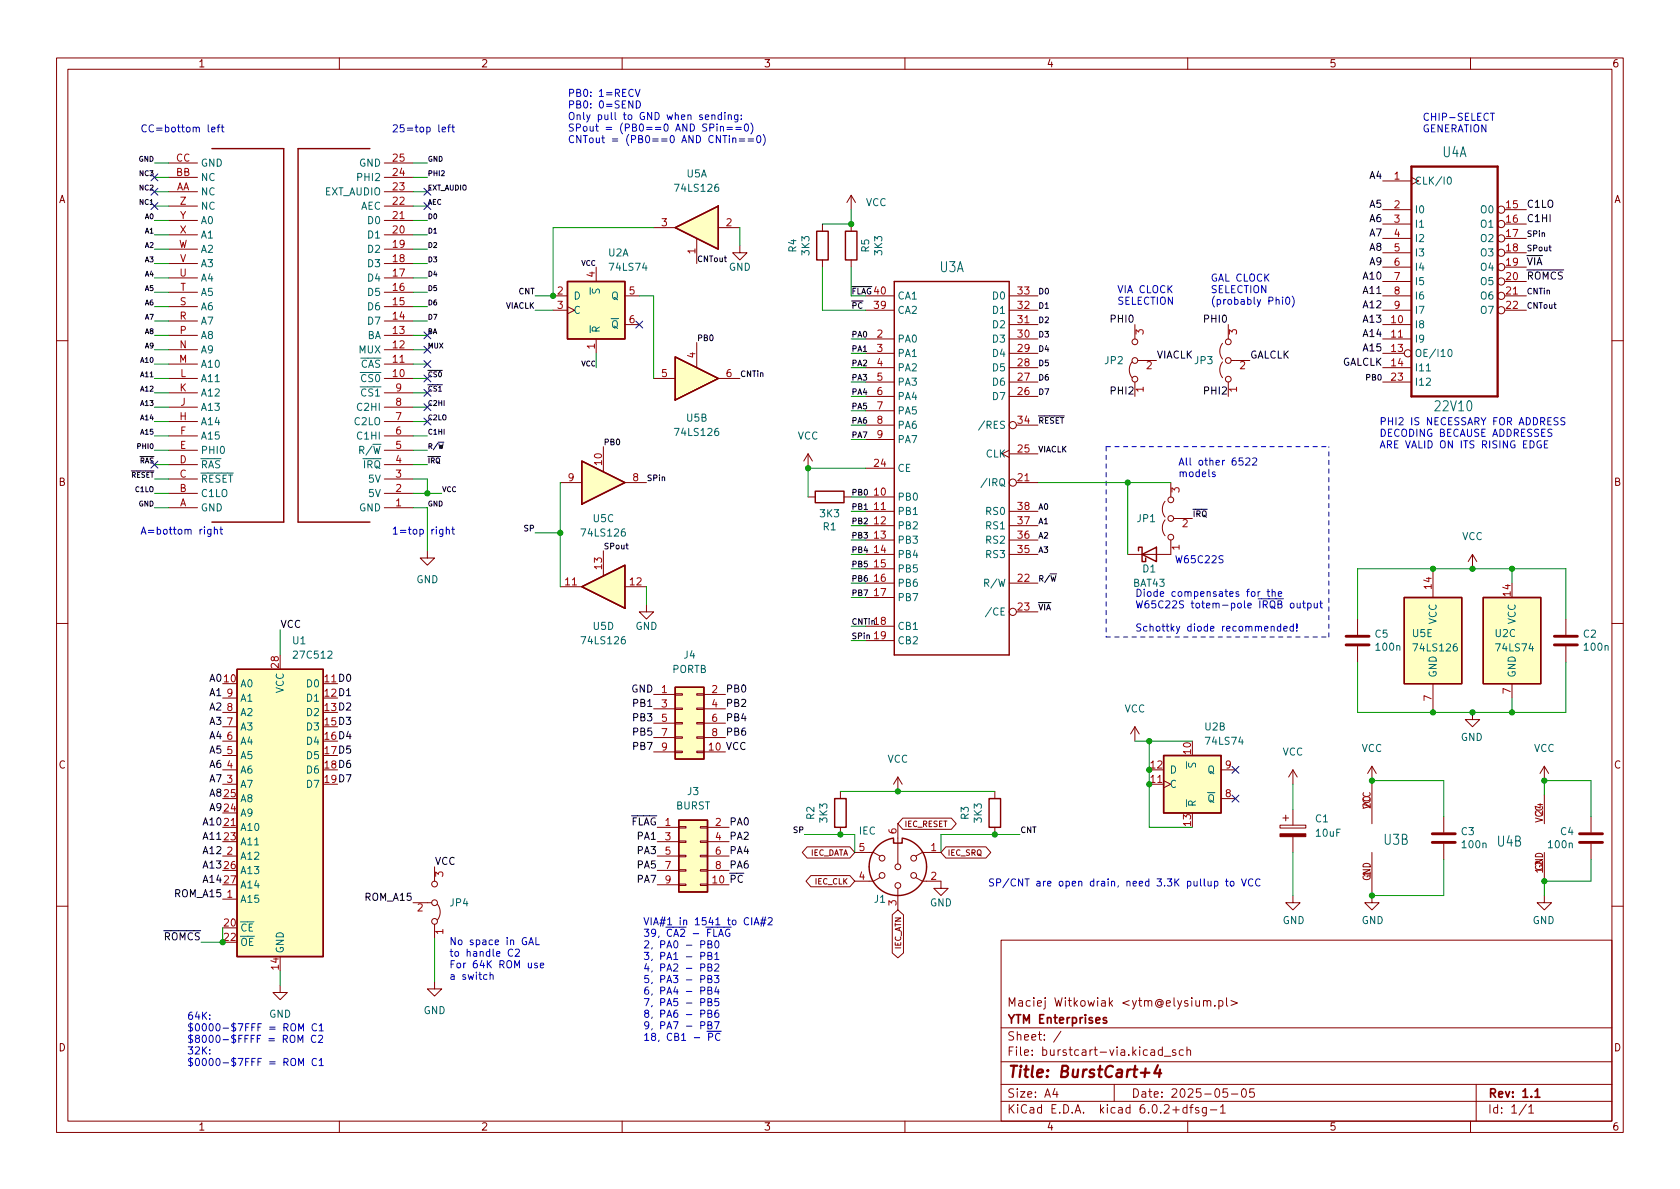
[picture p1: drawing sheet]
<svg xmlns="http://www.w3.org/2000/svg" width="297mm" height="210mm" viewBox="0 0 297 210" stroke-linecap="round" stroke-linejoin="round" font-family="sans-serif">
<g fill="none" stroke="#840000" stroke-width=".18">
<path d="M10 10.2h277v190.1h-277zM12 12.2h273v186.1h-273zM60 10.2v2M110 10.2v2M160 10.2v2M210 10.2v2M260 10.2v2M29.8 39h5.1M29.8 36.4h5.1M29.8 33.9h5.1M29.8 31.4h5.1M29.8 28.8h5.1"/>
<path d="M67.9 39h5.1M67.9 36.4h5.1M67.9 33.9h5.1M67.9 31.4h5.1M67.9 28.8h5.1M145.4 39.6v1.3M150.5 34.5l-.8 1.3M150.5 34.5v2.6M150.5 39.6v1.3M150.5 34.5l.8 1.3M244.5 32h5.1M244.5 37.1h5.1"/>
<path d="M244.5 39.6h5.1M266.1 37.1h3.8M266.1 39.6h3.8M29.8 59.3h5.1M29.8 56.8h5.1M29.8 54.2h5.1M29.8 51.7h5.1M29.8 49.1h5.1M29.8 46.6h5.1M29.8 44.1h5.1M29.8 41.5h5.1M67.9 59.3h5.1"/>
<path d="M67.9 56.8h5.1M67.9 54.2h5.1M67.9 51.7h5.1M67.9 49.1h5.1M67.9 46.6h5.1M67.9 44.1h5.1M67.9 41.5h5.1M97.8 52.3h2.5M97.8 54.9h2.5M100.3 54.2l1.3 .7-1.3 .6M105.4 47.2v2.6M105.4 59.9v2.6"/>
<path d="M110.5 52.3h2.5M110.5 57.4h2.5M115.6 40.3h3.8M123.2 42.2v4.4M127 40.3h3.8M130.8 43.4v1.3h1.3l-1.3 1.3-1.3-1.3h1.3M145.4 46v1.2M150.5 46v1.2M153 52.3h5.1M153 54.9h5.1M153 59.9h5.1M178.4 52.3h5.1"/>
<path d="M178.4 54.9h5.1M178.4 57.4h5.1M178.4 59.9h5.1M200.7 57.4v2.5M217.2 57.4v2.5M244.5 52.3h5.1M244.5 54.9h5.1M244.5 57.4h5.1M244.5 59.9h5.1M244.5 42.2h5.1M244.5 44.7h5.1M244.5 47.2h5.1"/>
<path d="M244.5 49.8h5.1M266.1 52.3h3.8M266.1 54.9h3.8M266.1 42.2h3.8M266.1 44.7h3.8M266.1 47.2h3.8M266.1 49.8h3.8M10 60.2h2M29.8 66.9h5.1M29.8 64.4h5.1M29.8 61.8h5.1M29.8 79.6h5.1"/>
<path d="M29.8 77.1h5.1M29.8 74.5h5.1M29.8 72h5.1M29.8 69.5h5.1M67.9 66.9h5.1M67.9 64.4h5.1M67.9 61.8h5.1M67.9 79.6h5.1M67.9 77.1h5.1M67.9 74.5h5.1M67.9 72h5.1M67.9 69.5h5.1"/>
<path d="M106.7 79v4.4M115.6 66.9h3.8M123.2 60.6v4.4M127 66.9h3.8M153 70.1h5.1M153 67.6h5.1M153 65h5.1M153 62.5h5.1M153 75.2h5.1M153 72.6h5.1M153 77.7h5.1M178.4 79.6l-1.2 .7 1.2 .6"/>
<path d="M178.4 70.1h5.1M178.4 67.6h5.1M178.4 65h5.1M178.4 62.5h5.1M179.7 75.2h3.8M200.2 64a2.26 2.26 0 0 0 0 2.8M200.7 67.6v2.5M201.2 63.7h3.3M216.2 64a2.26 2.26 0 0 0 0 2.8M216.2 60.7a2.26 2.26 0 0 0 0 2.8M217.2 67.6v2.5M217.7 63.7h3.3"/>
<path d="M244.5 67.6h5.1M244.5 65h5.1M244.5 62.5h3.8M285 60.2h2M29.8 89.8h5.1M29.8 87.2h5.1M29.8 84.7h5.1M29.8 82.2h5.1M67.9 89.8h5.1M67.9 87.2h5.1M67.9 84.7h5.1M67.9 82.2h5.1"/>
<path d="M75.6 97.4v1.3h1.2l-1.2 1.2-1.3-1.2h1.3M99.1 85.3h3.8M106.7 97.4v4.4M110.5 85.3h3.8M142.9 80.3l-.8 1.2M142.9 80.3v2.5M142.9 80.3l.7 1.2M142.9 87.9h1.2M149.2 87.9h1.3M153 98h5.1M153 87.9h5.1M153 90.4h5.1"/>
<path d="M153 93h5.1M153 95.5h5.1M153 82.8h5.1M178.4 98h5.1M178.4 90.4h5.1M178.4 93h5.1M178.4 95.5h5.1M178.4 80.3h5.1M179.7 85.3h3.8M206 91.9a2.26 2.26 0 0 0 0 2.8M206 88.6a2.26 2.26 0 0 0 0 2.8M207 85.3v2.6"/>
<path d="M207 95.5v2.5h-7.6M207.5 91.7h3.3M260.3 98l-.7 1.3M260.3 98v2.6M260.3 98l.8 1.3M10 110.2h2M99.1 103.8h3.8M110.5 103.8h3.8M114.3 106.9v1.3h1.3l-1.3 1.3-1.3-1.3h1.3M153 100.6h5.1M153 103.1h5.1M153 105.7h5.1"/>
<path d="M153 110.7h5.1M153 113.3h5.1M178.4 103.1h5.1M179.7 108.2h3.8M240 109.5v2.8M240 114.3v2.8M253.4 100.6v5.1M276.9 109.5v2.8M276.9 114.3v2.8M285 110.2h2M39.4 138.7h2.5M39.4 136.1h2.5"/>
<path d="M39.4 133.6h2.5M39.4 131.1h2.5M39.4 128.5h2.5M39.4 126h2.5M39.4 123.4h2.5M115.6 122.8h3.8M115.6 133h3.8M115.6 125.3h3.8M115.6 127.9h3.8M115.6 130.4h3.8M119.4 132.8h1.2v.3h-1.2zM119.4 130.3h1.2v.3h-1.2z"/>
<path d="M119.4 127.8h1.2v.2h-1.2zM119.4 125.2h1.2v.3h-1.2zM119.4 122.7h1.2v.2h-1.2zM123.2 132.8h1.3v.3h-1.3zM123.2 130.3h1.3v.3h-1.3zM123.2 127.8h1.3v.2h-1.3zM123.2 125.2h1.3v.3h-1.3zM123.2 122.7h1.3v.2h-1.3zM124.5 122.8h3.8M124.5 133h3.8M124.5 125.3h3.8M124.5 127.9h3.8"/>
<path d="M124.5 130.4h3.8M148.6 139.9v1.3M158.7 137.4l-.7 1.3M158.7 137.4v2.5M158.7 137.4l.8 1.3M175.9 139.9v1.3M200.7 128.5l-.8 1.3M200.7 128.5v2.6M200.7 128.5l.7 1.3M203.2 138.7h2.5M205.7 138l1.3 .7-1.3 .6M215.9 136.1h2.5"/>
<path d="M228.6 136.1v2.6M228.6 136.1l-.8 1.3M228.6 136.1l.8 1.3M242.6 135.5l-.8 1.3M242.6 135.5v10.2M242.6 135.5l.7 1.3M253.4 120.9v5.1M260.3 126v1.2h-1.2l1.2 1.3 1.3-1.3h-1.3M267.3 120.9v2.5M273 135.5l-.7 1.3M273 135.5v2.5M273 135.5l.8 1.3"/>
<path d="M39.4 146.3h2.5M39.4 151.4h2.5M39.4 159h2.5M73 159.6h3.3M76.8 153.3v2.5M77.3 159.9a2.26 2.26 0 0 1 0 2.8M116.2 146.3h3.8M116.2 156.5h3.8M116.2 148.8h3.8M116.2 151.4h3.8M116.2 153.9h3.8M120 156.3h1.3v.3h-1.3z"/>
<path d="M120 153.8h1.3v.2h-1.3zM120 151.3h1.3v.2h-1.3zM120 148.7h1.3v.3h-1.3zM120 146.2h1.3v.2h-1.3zM123.8 156.3h1.3v.3h-1.3zM123.8 153.8h1.3v.2h-1.3zM123.8 151.3h1.3v.2h-1.3zM123.8 148.7h1.3v.3h-1.3zM123.8 146.2h1.3v.2h-1.3zM125.1 146.3h3.8M125.1 156.5h3.8M125.1 148.8h3.8"/>
<path d="M125.1 151.4h3.8M125.1 153.9h3.8M142.7 149.8h7.6l.8 .9-.8 1h-7.6l-.9-1zM143.4 154.8h6.9l.8 1-.8 1h-6.9l-.9-1zM148.6 146.3v1.3M151.1 150.7h3.3l1.2 .7M155.6 155.2l-1.2 .6h-3.3M158.7 145.7v7.1M158.7 157.1v3.8M159.6 144.7h8.6l.9 1-.9 1h-8.6l-.9-1zM161.9 155.2l1.2 .6h3.3v1.3h1.2l-1.2 1.3-1.3-1.3h1.3M166.4 150.7h-3.3l-1.2 .7"/>
<path d="M167.2 149.8h7.1l.9 .9-.9 1h-7.1l-.8-1zM175.9 146.3v1.3M215.9 141.2h2.5M226.3 145.9h4.6v.5h-4.6zM226.8 144.6h1M227.3 144.1v1.1M228.6 158.4v1.2h1.3l-1.3 1.3-1.3-1.3h1.3M228.6 143.1v2.8M228.6 147.9v2.8M241.1 140.2a.62 .62 0 0 0 .4 .7 .62 .62 0 0 0 .8-.4l-.2-.3M242.6 150.7v8.9h1.2l-1.2 1.3-1.3-1.3h1.3M255.3 144.4v2.8"/>
<path d="M255.3 149.2v2.8M271.5 144.6l1.2 .4-1.2 .4M271.5 151.1a.79 .79 0 0 1 1.2 .2v.2h-1.2zM273 158.4v1.2h-1.2l1.2 1.3 1.3-1.3h-1.3M273 140.6v5.1M273 150.7v5.1M281.3 144.4v2.8M281.3 149.2v2.8M10 160.2h2M49.5 174.2v1.3h1.3l-1.3 1.3-1.2-1.3h1.2M76.8 173.6v1.3h1.3l-1.3 1.2-1.2-1.2h1.2M76.8 163.4v2.6"/>
<path d="M157.8 161.8l.9-.9 1 .9v6.7l-1 .9-.9-.9zM177 166.3h108v32h-108zM212.8 177.1l.2-.2 .4 .1v.9M212.8 176.9v1M213.4 177.1l.2-.2 .4 .1 .1 .9M214.8 177.8v.1M215.5 177l.4-.1 .3 .3v.4l-.1 .3h-.6M215.5 176.9v1.5M216.9 176.4v1.3l.2 .2M217.6 176.9l1.2 .5-1.2 .4M285 160.2h2M60 198.3v2"/>
<path d="M110 198.3v2M160 198.3v2M177 194.8h108M177 191.8h108M177 187.8h108M177 181.8h108M186.5 192.5l-.4 1h1M186.9 193v1M187.6 182.4l-1.3 1.9M197 191.8v3M205.5 185.7l-.4-.1-.3 .3v.4l.1 .3h.6M205.5 185.1v1.5"/>
<path d="M205.9 186.8h1.1M207.9 185.7l-.4-.1-.2 .2 .1 .3 .5 .1v.4h-.6M209.2 185.7l-.4-.1-.3 .3v.4l.1 .3h.6M209.9 195.9l-.5-.1-.3 .3v.4l.2 .3h.6M209.9 185.8l.2-.2 .3 .1 .1 .9M209.9 185.1v1.5M209.9 195.3v1.5M210 198.3v2M210.4 195.8h.5M210.9 195.3l-.3 .2v1.3M211.9 195.9l-.3-.1-.2 .2v.3l.5 .1v.4h-.5M213.3 195.8v1.2l-.3 .3h-.4"/>
<path d="M213.3 195.9l-.4-.1-.3 .3v.4l.1 .3h.6M214 196.3h1.1M215.8 195.8l.4-.5v1.5M215.8 196.8h.8M217 192.5h-.7l-.1 .7 .2-.1 .5 .1 .2 .2-.1 .5-.2 .1-.6-.1M217.7 193.5h1.2M219.7 192.6l.2-.1a.81 .81 0 0 1 .5 .7 .81 .81 0 0 1-.3 .8h-.1a.81 .81 0 0 1-.6-.6 .81 .81 0 0 1 .3-.8zM221.7 192.5h-.7l-.1 .7 .2-.1 .5 .1 .2 .2-.1 .5-.2 .1-.6-.1M260 198.3v2M261 191.8v6.5M269.9 195.3l-1.3 1.9M270.3 195.8l.4-.5v1.5"/>
<path d="M270.3 196.8h.9"/>
<circle cx="265.4" cy="39.6" r=".63"/>
<circle cx="265.4" cy="37.1" r=".63"/>
<circle cx="265.4" cy="42.2" r=".63"/>
<circle cx="265.4" cy="47.2" r=".63"/>
<circle cx="265.4" cy="49.8" r=".63"/>
<circle cx="265.4" cy="44.7" r=".63"/>
<circle cx="265.4" cy="54.9" r=".63"/>
<circle cx="265.4" cy="52.3" r=".63"/>
<circle cx="179.1" cy="75.2" r=".63"/>
<circle cx="200.7" cy="67.1" r=".51"/>
<circle cx="200.7" cy="63.7" r=".51"/>
<circle cx="200.7" cy="60.4" r=".51"/>
<circle cx="217.2" cy="67.1" r=".51"/>
<circle cx="217.2" cy="60.4" r=".51"/>
<circle cx="217.2" cy="63.7" r=".51"/>
<circle cx="248.9" cy="62.5" r=".63"/>
<circle cx="179.1" cy="85.3" r=".63"/>
<circle cx="207" cy="95" r=".51"/>
<circle cx="207" cy="88.4" r=".51"/>
<circle cx="207" cy="91.7" r=".51"/>
<circle cx="179.1" cy="108.2" r=".63"/>
<circle cx="76.8" cy="159.6" r=".51"/>
<circle cx="76.8" cy="156.3" r=".51"/>
<circle cx="156" cy="154.8" r=".51"/>
<circle cx="156" cy="151.8" r=".51"/>
<circle cx="158.8" cy="156.6" r=".51"/>
<circle cx="158.8" cy="153.3" r=".51"/>
<circle cx="161.5" cy="154.8" r=".51"/>
<circle cx="161.5" cy="151.8" r=".51"/>
<circle cx="76.8" cy="162.9" r=".51"/>
</g>
<path d="M195.6 180l-.3-.1-.2 .2v.3l.5 .1v.4h-.5M271.4 193l.4-.5v1.5M271.4 194h.9" fill="none" stroke="#840000" stroke-width=".3"/>
<path d="M201.7 189.7h1.5M202.6 188.9l-.2 1.6M204.7 188.4l-.6 1.4h1.2M205.1 189.1l-.2 1.4" fill="none" stroke="#840000" stroke-width=".4"/>
<g fill="none" stroke="#840000" stroke-width=".25">
<path d="M37.5 26.3h12.7v66h-12.7M65.4 26.3h-12.7v66h12.7M100.3 49.8h10.2v10.1h-10.2zM119.4 40.3l7.6-3.9v7.7zM144.4 40.9h2v5.1h-2zM149.5 40.9h2v5.1h-2zM158.1 49.8h20.3v66h-20.3zM119.4 63.1l7.6 3.8-7.6 3.8zM102.9 81.5l7.6 3.8-7.6 3.8zM144.1 86.9h5.1v2h-5.1zM201.3 97.4v-.6h.6v2.5h.7v-.6M201.9 98l2.6-1.2v2.5z"/>
<path d="M41.9 118.4h15.2v50.8h-15.2zM102.9 103.8l7.6-3.9v7.7zM248.3 105.7h10.1v15.2h-10.1zM262.3 105.7h10.1v15.2h-10.1zM119.4 121.5h5.1v12.7h-5.1zM205.7 133.6h10.2v10.2h-10.2zM120 145h5.1v12.7h-5.1zM147.6 141.2h2v5.1h-2zM158 148.2a5.1 5.1 0 0 0-3.5 7.8 5.1 5.1 0 0 0 8.5 0 5.1 5.1 0 0 0-3.5-7.8M158 148.3v.8h1.5v-.8M174.9 141.2h2v5.1h-2z"/>
</g>
<g fill="#ffffc2" stroke="#ffffc2" stroke-width=".18">
<path d="M102.9 81.5l7.6 3.8-7.6 3.8z"/>
<path d="M248.3 105.7h10.1v15.2h-10.1z"/>
<path d="M102.9 103.8l7.6-3.9v7.7z"/>
<path d="M262.3 105.7h10.1v15.2h-10.1z"/>
<path d="M100.3 49.8h10.2v10.1h-10.2z"/>
<path d="M205.7 133.6h10.2v10.2h-10.2z"/>
<path d="M119.4 40.3l7.6-3.9v7.7z"/>
<path d="M119.4 63.1l7.6 3.8-7.6 3.8z"/>
<path d="M120 145h5.1v12.7h-5.1z"/>
<path d="M41.9 118.4h15.2v50.8h-15.2z"/>
<path d="M119.4 121.5h5.1v12.7h-5.1z"/>
</g>
<path d="M238 114h4.1M238 112.5h4.1M274.8 114h4.1M274.8 112.5h4.1M253.2 149h4.1M253.2 147.4h4.1M279.3 149h4M279.3 147.4h4" fill="none" stroke="#840000" stroke-width=".51"/>
<path d="M256 31.4l.2-.1a.68 .68 0 0 1 .4 .6 .68 .68 0 0 1-.4 .7l-.2-.1-.1-.4zM104.4 50.9v1.2M104.8 51.1l-.1 .5 .1 .2h.4l.2-.6 .3-.1 .3 .3-.1 .4M174.1 74.4l-1.1 1.7M252.2 65.6h.7M256.1 61.9l.2-.1a.68 .68 0 0 1 .4 .6 .68 .68 0 0 1-.4 .7l-.2-.2-.1-.3zM174.5 84.6l-1.1 1.6M175.3 107.4l-1.1 1.7M209.8 134.7v1.2M210.2 134.9l-.1 .5 .1 .2h.4l.3-.5 .3-.2 .2 .3-.1 .5" fill="none" stroke="#006464" stroke-width=".18"/>
<path d="M249.6 29.5h15.2v40.6h-15.2z" fill="none" stroke="#840000" stroke-width=".41"/>
<path d="M226.3 147.4h4.6v.5h-4.6z" fill="#840000" stroke="#840000" stroke-width=".18"/>
<path d="M273.9 43.7h.4M274 43.4v.8l.3 .2M110.7 96.4h.4M110.8 96.1v.8l.3 .2" fill="none" stroke="#0f0f0f" stroke-width=".18"/>
<g fill="none" stroke="#0000c2" stroke-width=".18">
<path d="M112.3 15.8l.4 1.3 .5-1.3M112.5 17.8a.64 .64 0 0 1 .7 .7 .64 .64 0 0 1-.7 .6zM127.6 19.9v1.2M128.2 19.9v.1M37.4 22.9l.6-.1v-.3h-.4l-.2 .2 .1 .6h.5M38.4 22.5h.5M38.9 22.1l-.3 .1v1.1M39.1 22.5h.5M39.3 22.1v1.1l.3 .1M78.2 22.9l.6-.1-.1-.3h-.3l-.2 .2v.6h.5M79.1 22.5h.5M79.6 22.1l-.3 .1v1.1"/>
<path d="M79.9 22.5h.5M80.1 22.1v1.1l.3 .1M125.9 20.4l.1-.1 .4 .1v.7M126.8 21.9v.1M126.8 22.3v.9M127.4 22.5l.2-.2 .3 .1v.8M127.4 22.3v.9M127.6 20.4l-.4-.1-.2 .2 .1 .6h.5M128.2 20.3v.8M128.5 22.5h1M128.5 22.9h1M128.8 20.4l.2-.1 .3 .1v.7"/>
<path d="M128.8 20.3v.8M129.6 24.5l.1-.1 .3 .1 .1 .7M129.6 24.4v.8M130.1 22.5h1M130.1 22.9h1M130.5 20.3v1l-.3 .3-.3-.1M130.5 20.4l-.4-.1-.2 .2 .1 .6h.5M130.7 24.6h1M130.7 24.9h1M131.1 21v.1M131.1 20.4v.1M131.7 22l.2-.1a.68 .68 0 0 1 .5 .7 .68 .68 0 0 1-.5 .6l-.2-.1-.1-.4z"/>
<path d="M132.3 24.6h.9M132.3 24.9h.9M132.8 21.7a1.46 1.46 0 0 1 0 2M133.9 24.1l.2-.1a.68 .68 0 0 1 .4 .6 .68 .68 0 0 1-.4 .6l-.2-.1-.1-.3zM134.9 23.8a1.46 1.46 0 0 1 0 1.9M263.5 20h.7M263.9 20v1.3M226.8 52.5v.2M226.8 53v.8M227.4 52.7l.2-.2a.68 .68 0 0 1 .5 .7 .68 .68 0 0 1-.5 .6l-.2-.1-.1-.4zM228.5 52.4a1.46 1.46 0 0 1 0 1.9M272.5 78a.59 .59 0 0 0-.8 .6 .59 .59 0 0 0 .8 .6v-.5h-.2"/>
<path d="M273.1 78.5h.4M273.7 77.9h-.6v1.3h.6M274.4 76l-.5-.1-.2 .2 .1 .3 .5 .3v.3l-.1 .2-.5-.1M275.5 73.9h-.5l-.2 .1v.3l.6 .3 .1 .3-.3 .2h-.4M276.7 73.9h-.5l-.2 .2 .1 .3 .5 .2v.4l-.1 .1h-.5M37.3 93.6v1l-.2 .3-.3-.1M37.3 93.7l-.4-.1-.2 .2 .1 .6h.5M37.9 93.7l.2-.1 .3 .1v.8M37.9 93.2v1.3M38.9 93.6h.5M39.1 93.2v1.1l.3 .2M78.3 93.6v1l-.2 .3-.3-.1"/>
<path d="M78.3 93.7l-.4-.1-.2 .2 .1 .6h.5M78.9 93.7l.2-.1 .3 .1 .1 .8M78.9 93.2v1.3M79.9 93.6h.5M80.1 93.2v1.1l.3 .2M214.8 83.5l-.3-.1-.2 .2 .1 .2 .4 .1v.3h-.5M216.2 98.3h-.4l-.2 .1v.3l.5 .3 .1 .3-.2 .2h-.5M219.7 81h-.6v.6l.1-.1h.5l.1 .2-.1 .4-.2 .1-.4-.1M220.3 81.1l.5-.1 .2 .3-.8 .9h.8M221.5 81.1l.5-.1 .2 .3-.8 .9h.8M222.4 104.6v.9M222.8 104.6l-.4 .3"/>
<path d="M224 104.6h.5M224.2 104.2v1.1l.3 .2M224.7 110.9l.2-.1h.3l.1 .8M224.9 104.7l.2-.1 .3 .1 .1 .8M224.9 104.2v1.3M226 105l.6-.1v-.2l-.4-.1-.2 .2 .1 .6h.5M226.4 110.8h-.3l-.3 .2 .2 .5h.4M226.4 110.3v1.3M227 111.2l.6-.1-.1-.3h-.3l-.2 .1v.6h.5M228.7 110.8h-.4l-.2 .2 .1 .5h.5M228.7 110.3v1.3M229.3 111.5v.1"/>
<path d="M229.3 110.3v.8M230.3 106.7h.5M230.5 106.2v1.1l.3 .2M231.2 106.7h.4l.2 .2-.1 .5h-.5M231.2 106.7v1.2M232.4 106.7v.7l.3 .1 .2-.1M232.9 106.7v.8M233.3 106.7h.5M233.5 106.2v1.1l.3 .2M213.6 155.8v.8l.4 .1 .1-.1M214.1 155.8v.9M214.7 155.9l.4-.1 .2 .3-.1 .5h-.5"/>
<path d="M214.7 155.8v1.3M216.7 155.8h.5M216.9 155.4v1.1l.3 .2M217.6 155.9l.3-.1 .3 .3v.3l-.3 .3-.3-.1-.1-.2zM219.5 155.4l.4 1.3 .5-1.3M221.5 155.5a.6 .6 0 0 0-.8 .5 .6 .6 0 0 0 .6 .7l.2-.1M222.8 155.5a.6 .6 0 0 0-.9 .5 .6 .6 0 0 0 .6 .7l.3-.1M37.1 179.5v.1M86.6 172.5l.2-.2 .3 .1 .1 .8M86.6 171.9v1.3M90.6 168a.6 .6 0 0 0-.8 .4 .6 .6 0 0 0 .6 .7l.2-.1M91.1 168l.5-.2 .2 .4-.7 .9h.7"/>
<path d="M93.5 167.1l.4-1.3 .4 1.3M93.6 166.7h.6M94.8 165.8v1.3h.6M95 170.4l-.3-.1-.2 .2 .1 .2 .4 .1v.3h-.5M95.5 170.7l.6-.1v-.2l-.4-.1-.2 .2 .1 .6h.5M123.9 167h.6l.1-.2v-.3l-.7-.1v1.2M123.9 169.1l.6-.1 .1-.2v-.3l-.7-.1v1.3M123.9 171.1h.6l.1-.2v-.3l-.7-.1v1.2M123.9 173.2l.6-.1 .1-.2v-.3l-.7-.1v1.3M123.9 175.2l.6-.1 .1-.1v-.3l-.7-.2v1.3M123.9 177.2h.6l.1-.2v-.3l-.7-.1v1.3M123.9 179.3l.6-.1 .1-.1v-.3l-.7-.2v1.3"/>
<path d="M125.2 167l.5-.1 .1-.2v-.2l-.6-.1v1.2h.5l.1-.1 .1-.3-.3-.2M125.2 169h.5l.1-.2v-.3l-.6-.1v1.3h.5l.1-.1 .1-.3-.3-.3M125.2 171.1l.5-.1 .1-.2v-.2l-.6-.1v1.2h.5l.1-.1 .1-.3-.3-.2M125.2 173.1l.5-.1 .1-.1v-.3l-.6-.1v1.3h.5l.1-.2 .1-.3-.3-.2M125.2 175.1h.5l.1-.2v-.2l-.6-.2v1.3h.5l.1-.1 .1-.3-.3-.3M125.2 177.2l.5-.1 .1-.2v-.2l-.6-.1v1.3h.5l.1-.2 .1-.3-.3-.2M125.2 179.2h.5l.1-.2v-.2l-.6-.2v1.3h.5l.1-.1 .1-.3-.3-.3M126.3 172.5h.8l-.4 .5 .3 .1v.5l-.1 .2-.6-.2M126.4 168.8l.3-.4v1.3M126.4 170.6l.5-.1 .2 .3-.8 .9h.8M126.4 169.7h.7M126.5 166.5l.2-.1a.68 .68 0 0 1 .4 .6 .68 .68 0 0 1-.4 .6l-.2-.1-.1-.4z"/>
<path d="M126.7 174.5l-.3 .9h.8M127 178.6l-.4 .1a.86 .86 0 0 0 0 1.2l.4-.1 .1-.4-.2-.3h-.3l-.2 .3M127 175v.8M127 176.6h-.6v.6l.2-.1h.4l.1 .2-.1 .4-.1 .2-.5-.2M132.9 162.3v1.2M133.3 163.5l.5-1.2 .4 1.2M133.5 163.2h.6M134.4 163.2h.9M134.5 162.7h1M134.9 162.2l-.4 1.6M135.3 162.2l-.3 1.6M135.8 162.4l.5-.1 .2 .3-.7 .9h.7"/>
<path d="M37.1 180.1v.2M37.1 186.3v.1M37.1 185.6v.1M52.7 184.3v-1.2l.4 .9 .4-.9v1.2M52.8 182.3v-1.3l.4 .9 .5-.9v1.3M52.8 188.4v-1.2l.4 .9 .5-.9v1.2M55.8 183.2a.6 .6 0 0 0-.8 .4 .6 .6 0 0 0 .6 .7l.2-.1M56 181.2a.6 .6 0 0 0-.9 .4 .6 .6 0 0 0 .6 .7l.3-.1M56 187.3a.6 .6 0 0 0-.9 .4 .6 .6 0 0 0 .6 .7l.3-.1M56.3 183.2l.5-.1 .2 .3-.7 .9h.7M56.4 181.4l.4-.4v1.3M56.4 187.5l.4-.3v1.2"/>
<path d="M56.4 182.3h.8M56.4 188.4h.8M123.9 181.3h.6l.1-.2v-.3l-.7-.1v1.2M125.2 181.3l.5-.1 .1-.2v-.2l-.6-.1v1.2h.5l.1-.1 .1-.3-.3-.2M126.3 182.4h1.2M126.3 180.7h.9l-.6 1.2M127.3 182.8a.6 .6 0 0 0-.8 .5 .6 .6 0 0 0 .5 .7l.3-.1"/>
</g>
<path d="M195.6 79v33.6M195.6 79h39.3M195.6 112.6h39.3M234.9 112.6v-33.6" fill="none" stroke="#0000c2" stroke-width=".18" stroke-dasharray=".8 .8"/>
<g fill="none" stroke="#009600" stroke-width=".18">
<path d="M27.3 39h2.5M27.3 36.4h2.5M27.3 28.8h2.5M27.3 33.9h2.5M27.3 31.4h2.5M73 39h2.6M73 36.4h2.6M73 28.8h2.6M73 33.9h2.6M73 31.4h2.6M150.5 37.1v2.5h-5.1M27.3 49.1h2.5"/>
<path d="M27.3 41.5h2.5M27.3 46.6h2.5M27.3 51.7h2.5M27.3 59.3h2.5M27.3 56.8h2.5M27.3 54.2h2.5M27.3 44.1h2.5M73 49.1h2.6M73 41.5h2.6M73 46.6h2.6M73 51.7h2.6M73 59.3h2.6"/>
<path d="M73 56.8h2.6M73 54.2h2.6M73 44.1h2.6M94.6 54.9h3.2M113 52.3h2.6v14.6M115.6 40.3h-17.8v12h-3.2M130.8 40.3v3.1M145.4 47.2v7.7h7.6M150.5 47.2v5.1h2.5M150.5 59.9h2.5M27.3 66.9h2.5M27.3 69.5h2.5"/>
<path d="M27.3 72h2.5M27.3 74.5h2.5M27.3 77.1h2.5M27.3 79.6h2.5M27.3 64.4h2.5M27.3 61.8h2.5M73 66.9h2.6M73 69.5h2.6M73 72h2.6M73 74.5h2.6M73 77.1h2.6M73 79.6h2.6"/>
<path d="M73 64.4h2.6M73 61.8h2.6M105.4 62.5v2.5M150.5 72.6h2.5M150.5 75.2h2.5M150.5 77.7h2.5M150.5 67.6h2.5M150.5 70.1h2.5M150.5 65h2.5M150.5 62.5h2.5M27.3 89.8h2.5M27.3 87.2h2.5"/>
<path d="M27.3 84.7h2.5M27.3 82.2h2.5M73 84.7h2.6v2.5M73 89.8h2.6v7.6M73 87.2h5.1M73 82.2h2.6M94.6 94.2h4.5M99.1 85.3v18.5M150.5 87.9h2.5M150.5 98h2.5M150.5 93h2.5M150.5 90.4h2.5"/>
<path d="M150.5 95.5h2.5M153 82.8h-10.1v5.1M183.5 85.3h23.5M199.4 85.3v12.7M49.5 111.4v4.4M114.3 103.8v3.1M150.5 100.6h2.5M150.5 103.1h2.5M150.5 105.7h2.5M150.5 113.3h2.5M150.5 110.7h2.5M240 109.5v-8.9h36.9v8.9"/>
<path d="M240 117.1v8.9h36.9v-8.9M267.3 100.6v2.5M148.6 139.9h27.3M200.7 131.1h10.1M203.2 131.1v15.2h7.6M228.6 138.7v4.4M242.6 138h12.7v6.4M267.3 123.4v2.6M142.2 147.6h8.9v3.1M180.3 147.6h-13.9v3.1M228.6 150.7v7.7M255.3 152v6.4h-12.7"/>
<path d="M273 140.6v-2.6h8.3v6.4M281.3 152v3.8h-8.3v2.6M39.4 164.1v2.5h-3.8M49.5 171.7v2.5M76.8 166v7.6"/>
</g>
<g fill="none" stroke="#000084" stroke-width=".18">
<path d="M26.7 30.8l1.2 1.2M26.7 33.3l1.2 1.2M26.7 35.8l1.2 1.3M27.9 30.8l-1.2 1.2M27.9 33.3l-1.2 1.2M27.9 35.8l-1.2 1.3M75 33.3l1.2 1.2M75 35.8l1.2 1.3M76.2 33.3l-1.2 1.2M76.2 35.8l-1.2 1.3M75 58.7l1.2 1.2M76.2 58.7l-1.2 1.2"/>
<path d="M112.4 56.8l1.2 1.2M113.6 56.8l-1.2 1.2M75 73.9l1.2 1.3M75 63.8l1.2 1.2M75 61.2l1.2 1.3M75 68.9l1.2 1.2M75 66.3l1.2 1.2M75 71.4l1.2 1.2M76.2 73.9l-1.2 1.3M76.2 63.8l-1.2 1.2M76.2 61.2l-1.2 1.3M76.2 68.9l-1.2 1.2"/>
<path d="M76.2 66.3l-1.2 1.2M76.2 71.4l-1.2 1.2M26.7 81.6l1.2 1.2M27.9 81.6l-1.2 1.2M217.8 135.5l1.2 1.2M219 135.5l-1.2 1.2M217.8 140.6l1.2 1.2M219 140.6l-1.2 1.2"/>
</g>
<g fill="#009600" stroke="#009600" stroke-width=".18">
<circle cx="148.6" cy="147.6" r=".46"/>
<circle cx="158.7" cy="139.9" r=".46"/>
<circle cx="175.9" cy="147.6" r=".46"/>
<circle cx="253.4" cy="100.6" r=".46"/>
<circle cx="260.3" cy="100.6" r=".46"/>
<circle cx="267.3" cy="100.6" r=".46"/>
<circle cx="203.2" cy="138.7" r=".46"/>
<circle cx="203.2" cy="136.1" r=".46"/>
<circle cx="203.2" cy="131.1" r=".46"/>
<circle cx="199.4" cy="85.3" r=".46"/>
<circle cx="242.6" cy="158.4" r=".46"/>
<circle cx="273" cy="138" r=".46"/>
<circle cx="242.6" cy="138" r=".46"/>
<circle cx="253.4" cy="126" r=".46"/>
<circle cx="267.3" cy="126" r=".46"/>
<circle cx="260.3" cy="126" r=".46"/>
<circle cx="273" cy="155.8" r=".46"/>
<circle cx="150.5" cy="39.6" r=".46"/>
<circle cx="97.8" cy="52.3" r=".46"/>
<circle cx="39.4" cy="166.6" r=".46"/>
<circle cx="142.9" cy="82.8" r=".46"/>
<circle cx="99.1" cy="94.2" r=".46"/>
<circle cx="75.6" cy="87.2" r=".46"/>
</g>
<text font-size="2.8" fill="#840000" x="178" y="190.6">Title: BurstCart+4</text>
<g font-size="2.5" fill="#006464">
<text x="255.1" y="27.8">U4A</text>
<text x="166.2" y="48.1">U3A</text>
<text x="253.9" y="72.7">22V10</text>
<text x="244.7" y="149.4">U3B</text>
<text x="264.8" y="149.7">U4B</text>
</g>
<g font-size="2.1" fill="#840000">
<text x="178" y="178">Maciej Witkowiak &lt;ytm@elysium.pl&gt;</text>
<text x="178" y="184">Sheet: /</text>
<text x="178" y="181">YTM Enterprises</text>
<text x="178" y="186.7">File: burstcart-via.kicad_sch</text>
<text x="178" y="196.9">KiCad E.D.A. kicad 6.0.2+dfsg-1</text>
<text x="178" y="194.1">Size: A4</text>
<text x="200" y="194.1">Date: 2025-05-05</text>
<text x="263" y="194.1">Rev: 1.1</text>
<text x="263" y="196.9">Id: 1/1</text>
</g>
<g font-size="1.8" fill="#840000">
<text x="35" y="11.9">1</text>
<text x="85" y="11.9">2</text>
<text x="135" y="11.9">3</text>
<text x="185" y="11.9">4</text>
<text x="235" y="11.9">5</text>
<text x="285" y="11.9">6</text>
<text x="10.3" y="35.9">A</text>
<text x="285.3" y="35.9">A</text>
<text x="10.3" y="85.9">B</text>
<text x="285.3" y="85.9">B</text>
<text x="10.3" y="135.9">C</text>
<text x="285.3" y="135.9">C</text>
<text x="242.3" y="155.8" transform="rotate(-90 242.3 155.8)">GND</text>
<text x="10.3" y="185.9">D</text>
<text x="285.3" y="185.9">D</text>
<text x="35" y="199.9">1</text>
<text x="85" y="199.9">2</text>
<text x="135" y="199.9">3</text>
<text x="185" y="199.9">4</text>
<text x="235" y="199.9">5</text>
<text x="285" y="199.9">6</text>
</g>
<g font-size="1.8" fill="#0000c2">
<text x="100.3" y="17.1">PB0: 1=RECV</text>
<text x="24.8" y="23.4">CC=bottom left</text>
<text x="69.2" y="23.4">25=top left</text>
<text x="100.3" y="19.2">PB0: 0=SEND</text>
<text x="100.3" y="21.2">Only pull to GND when sending:</text>
<text x="100.3" y="23.3">SPout = (PB0==0 AND SPin==0)</text>
<text x="251.5" y="21.3">CHIP-SELECT</text>
<text x="251.5" y="23.4">GENERATION</text>
<text x="100.3" y="25.3">CNTout = (PB0==0 AND CNTin==0)</text>
<text x="197.5" y="51.8">VIA CLOCK</text>
<text x="197.5" y="53.9">SELECTION</text>
<text x="214" y="49.8">GAL CLOCK</text>
<text x="214" y="51.8">SELECTION</text>
<text x="214" y="53.9">(probably Phi0)</text>
<text x="243.8" y="75.2">PHI2 IS NECESSARY FOR ADDRESS</text>
<text x="243.8" y="77.2">DECODING BECAUSE ADDRESSES</text>
<text x="208.3" y="82.3">All other 6522</text>
<text x="243.8" y="79.3">ARE VALID ON ITS RISING EDGE</text>
<text x="208.3" y="84.4">models</text>
<text x="24.8" y="94.5">A=bottom right</text>
<text x="69.2" y="94.5">1=top right</text>
<text x="207.6" y="99.6">W65C22S</text>
<text x="200.4" y="103.8">BAT43</text>
<text x="200.7" y="105.5">Diode compensates for the</text>
<text x="200.7" y="107.6">W65C22S totem-pole ~{IRQB} output</text>
<text x="200.7" y="111.7">Schottky diode recommended!</text>
<text x="174.6" y="156.7">SP/CNT are open drain, need 3.3K pullup to VCC</text>
<text x="79.4" y="167.1">No space in GAL</text>
<text x="113.7" y="163.6">VIA#1 in 1541 to CIA#2</text>
<text x="113.7" y="165.6">39, ~{CA2} - ~{FLAG}</text>
<text x="113.7" y="167.7">2, PA0 - PB0</text>
<text x="79.4" y="169.2">to handle C2</text>
<text x="79.4" y="171.2">For 64K ROM use</text>
<text x="79.4" y="173.3">a switch</text>
<text x="113.7" y="169.7">3, PA1 - PB1</text>
<text x="113.7" y="171.8">4, PA2 - PB2</text>
<text x="113.7" y="173.8">5, PA3 - PB3</text>
<text x="113.7" y="175.9">6, PA4 - PB4</text>
<text x="113.7" y="177.9">7, PA5 - PB5</text>
<text x="113.7" y="180">8, PA6 - PB6</text>
<text x="33" y="180.3">64K:</text>
<text x="33" y="182.4">$0000-$7FFF = ROM C1</text>
<text x="33" y="184.4">$8000-$FFFF = ROM C2</text>
<text x="113.7" y="182">9, PA7 - PB7</text>
<text x="113.7" y="184">18, CB1 - ~{PC}</text>
<text x="33" y="186.4">32K:</text>
<text x="33" y="188.5">$0000-$7FFF = ROM C1</text>
</g>
<g font-size="1.8" fill="#a90000">
<text x="31.1" y="28.6">CC</text>
<text x="69.5" y="28.6">25</text>
<text x="31.1" y="33.6">AA</text>
<text x="31.1" y="31.1">BB</text>
<text x="69.5" y="33.6">23</text>
<text x="69.5" y="31.1">24</text>
<text x="246.5" y="31.7">1</text>
<text x="31.8" y="41.3">X</text>
<text x="31.8" y="38.7">Y</text>
<text x="31.8" y="36.2">Z</text>
<text x="69.5" y="41.3">20</text>
<text x="69.5" y="38.7">21</text>
<text x="69.5" y="36.2">22</text>
<text x="117" y="40">3</text>
<text x="128.4" y="40">2</text>
<text x="246.5" y="36.8">2</text>
<text x="246.5" y="39.4">3</text>
<text x="246.5" y="41.9">4</text>
<text x="266.4" y="36.8">15</text>
<text x="266.4" y="39.4">16</text>
<text x="266.4" y="41.9">17</text>
<text x="31.6" y="43.8">W</text>
<text x="31.8" y="46.3">V</text>
<text x="69.5" y="46.3">18</text>
<text x="69.5" y="43.8">19</text>
<text x="122.9" y="44.9" transform="rotate(-90 122.9 44.9)">1</text>
<text x="246.5" y="44.4">5</text>
<text x="246.5" y="47">6</text>
<text x="266.4" y="44.4">18</text>
<text x="266.4" y="47">19</text>
<text x="31.7" y="48.9">U</text>
<text x="31.8" y="54">S</text>
<text x="31.8" y="51.4">T</text>
<text x="69.5" y="54">15</text>
<text x="69.5" y="51.4">16</text>
<text x="69.5" y="48.9">17</text>
<text x="98.6" y="52.1">2</text>
<text x="105.2" y="49" transform="rotate(-90 105.2 49)">4</text>
<text x="111.3" y="52.1">5</text>
<text x="154.6" y="52.1">40</text>
<text x="180" y="52.1">33</text>
<text x="246.5" y="49.5">7</text>
<text x="246.5" y="52.1">8</text>
<text x="266.4" y="49.5">20</text>
<text x="266.4" y="52.1">21</text>
<text x="31.7" y="56.5">R</text>
<text x="31.8" y="59">P</text>
<text x="69.5" y="59">13</text>
<text x="69.5" y="56.5">14</text>
<text x="98.6" y="54.6">3</text>
<text x="111.3" y="57.1">6</text>
<text x="154.6" y="54.6">39</text>
<text x="155.1" y="59.7">2</text>
<text x="180" y="59.7">30</text>
<text x="180" y="57.1">31</text>
<text x="180" y="54.6">32</text>
<text x="202.2" y="59.2" transform="rotate(-90 202.2 59.2)">3</text>
<text x="218.7" y="59.2" transform="rotate(-90 218.7 59.2)">3</text>
<text x="246" y="57.1">10</text>
<text x="246" y="59.7">11</text>
<text x="246.5" y="54.6">9</text>
<text x="266.4" y="54.6">22</text>
<text x="31.6" y="64.1">M</text>
<text x="31.7" y="61.6">N</text>
<text x="69.5" y="64.1">11</text>
<text x="69.5" y="61.6">12</text>
<text x="105.2" y="61.7" transform="rotate(-90 105.2 61.7)">1</text>
<text x="122.9" y="63.3" transform="rotate(-90 122.9 63.3)">4</text>
<text x="155.1" y="62.2">3</text>
<text x="155.1" y="64.8">4</text>
<text x="180" y="64.8">28</text>
<text x="180" y="62.2">29</text>
<text x="202.7" y="65.3">2</text>
<text x="219.2" y="65.3">2</text>
<text x="246" y="62.2">13</text>
<text x="246" y="64.8">14</text>
<text x="31.7" y="69.2">K</text>
<text x="31.8" y="66.7">L</text>
<text x="31.9" y="71.7">J</text>
<text x="69.5" y="66.7">10</text>
<text x="70" y="71.7">8</text>
<text x="70" y="69.2">9</text>
<text x="117" y="66.7">5</text>
<text x="128.4" y="66.7">6</text>
<text x="155.1" y="67.3">5</text>
<text x="155.1" y="69.8">6</text>
<text x="180" y="69.8">26</text>
<text x="180" y="67.3">27</text>
<text x="202.2" y="69.3" transform="rotate(-90 202.2 69.3)">1</text>
<text x="218.7" y="69.3" transform="rotate(-90 218.7 69.3)">1</text>
<text x="246" y="67.3">23</text>
<text x="31.7" y="74.3">H</text>
<text x="31.8" y="76.8">F</text>
<text x="70" y="76.8">6</text>
<text x="70" y="74.3">7</text>
<text x="155.1" y="72.4">7</text>
<text x="155.1" y="74.9">8</text>
<text x="155.1" y="77.5">9</text>
<text x="180" y="74.9">34</text>
<text x="31.7" y="81.9">D</text>
<text x="31.8" y="79.4">E</text>
<text x="70" y="81.9">4</text>
<text x="70" y="79.4">5</text>
<text x="106.4" y="82.2" transform="rotate(-90 106.4 82.2)">10</text>
<text x="154.6" y="82.5">24</text>
<text x="180" y="80">25</text>
<text x="31.7" y="89.5">A</text>
<text x="31.7" y="87">B</text>
<text x="31.7" y="84.4">C</text>
<text x="70" y="89.5">1</text>
<text x="70" y="87">2</text>
<text x="70" y="84.4">3</text>
<text x="100.5" y="85.1">9</text>
<text x="111.9" y="85.1">8</text>
<text x="154.6" y="87.6">10</text>
<text x="180" y="85.1">21</text>
<text x="208.5" y="87.1" transform="rotate(-90 208.5 87.1)">3</text>
<text x="154.6" y="90.2">11</text>
<text x="154.6" y="92.7">12</text>
<text x="154.6" y="95.2">13</text>
<text x="180" y="95.2">36</text>
<text x="180" y="92.7">37</text>
<text x="180" y="90.2">38</text>
<text x="209.1" y="93.2">2</text>
<text x="106.4" y="100.6" transform="rotate(-90 106.4 100.6)">13</text>
<text x="154.6" y="97.8">14</text>
<text x="154.6" y="100.3">15</text>
<text x="180" y="97.8">35</text>
<text x="208.5" y="97.3" transform="rotate(-90 208.5 97.3)">1</text>
<text x="100" y="103.5">11</text>
<text x="111.4" y="103.5">12</text>
<text x="154.6" y="102.9">16</text>
<text x="154.6" y="105.4">17</text>
<text x="180" y="102.9">22</text>
<text x="180" y="107.9">23</text>
<text x="253.1" y="104.1" transform="rotate(-90 253.1 104.1)">14</text>
<text x="267.1" y="105.4" transform="rotate(-90 267.1 105.4)">14</text>
<text x="154.6" y="113">19</text>
<text x="49.3" y="118.1" transform="rotate(-90 49.3 118.1)">28</text>
<text x="39.7" y="120.6">10</text>
<text x="40.1" y="125.7">8</text>
<text x="40.1" y="123.2">9</text>
<text x="117" y="122.5">1</text>
<text x="117" y="125.1">3</text>
<text x="125.9" y="122.5">2</text>
<text x="125.9" y="125.1">4</text>
<text x="253.1" y="123.9" transform="rotate(-90 253.1 123.9)">7</text>
<text x="267.1" y="122.7" transform="rotate(-90 267.1 122.7)">7</text>
<text x="40.1" y="130.8">6</text>
<text x="40.1" y="128.3">7</text>
<text x="117" y="127.6">5</text>
<text x="117" y="130.2">7</text>
<text x="125.9" y="127.6">6</text>
<text x="125.9" y="130.2">8</text>
<text x="40.1" y="135.9">4</text>
<text x="40.1" y="133.3">5</text>
<text x="117" y="132.7">9</text>
<text x="203.5" y="135.9">12</text>
<text x="210.6" y="133.3" transform="rotate(-90 210.6 133.3)">10</text>
<text x="216.7" y="135.9">9</text>
<text x="39.7" y="143.5">24</text>
<text x="39.7" y="141">25</text>
<text x="40.1" y="138.4">3</text>
<text x="203.5" y="138.4">11</text>
<text x="216.7" y="141">8</text>
<text x="242.3" y="142.8" transform="rotate(-90 242.3 142.8)">20</text>
<text x="39.7" y="146">21</text>
<text x="39.7" y="148.6">23</text>
<text x="117.6" y="148.6">3</text>
<text x="126.5" y="146">2</text>
<text x="126.5" y="148.6">4</text>
<text x="158.5" y="147.4" transform="rotate(-90 158.5 147.4)">6</text>
<text x="210.6" y="146" transform="rotate(-90 210.6 146)">13</text>
<text x="272.8" y="144.1" transform="rotate(-90 272.8 144.1)">24</text>
<text x="39.7" y="153.7">26</text>
<text x="40.1" y="151.1">2</text>
<text x="78.4" y="155" transform="rotate(-90 78.4 155)">3</text>
<text x="117.6" y="151.1">5</text>
<text x="117.6" y="153.7">7</text>
<text x="126.5" y="151.1">6</text>
<text x="126.5" y="153.7">8</text>
<text x="151.9" y="155.6">4</text>
<text x="151.9" y="150.5">5</text>
<text x="164.6" y="150.5">1</text>
<text x="164.6" y="155.6">2</text>
<text x="242.3" y="155" transform="rotate(-90 242.3 155)">1</text>
<text x="272.8" y="154.3" transform="rotate(-90 272.8 154.3)">12</text>
<text x="39.7" y="156.2">27</text>
<text x="40.1" y="158.7">1</text>
<text x="73.8" y="161.2">2</text>
<text x="117.6" y="156.2">9</text>
<text x="158.5" y="160.1" transform="rotate(-90 158.5 160.1)">3</text>
<text x="39.7" y="163.8">20</text>
<text x="39.7" y="166.4">22</text>
<text x="78.4" y="165.2" transform="rotate(-90 78.4 165.2)">1</text>
<text x="49.3" y="171.4" transform="rotate(-90 49.3 171.4)">14</text>
</g>
<g font-size="1.8" fill="#006464">
<text x="35.4" y="29.5">GND</text>
<text x="63.5" y="29.5">GND</text>
<text x="35.4" y="34.5">NC</text>
<text x="35.4" y="32">NC</text>
<text x="57.3" y="34.5">EXT_AUDIO</text>
<text x="63.5" y="32">PHI2</text>
<text x="119.6" y="33.9">74LS126</text>
<text x="121.4" y="31.4">U5A</text>
<text x="250.1" y="32.6">CLK/I0</text>
<text x="35.4" y="39.6">A0</text>
<text x="35.4" y="37.1">NC</text>
<text x="63.7" y="37.1">AEC</text>
<text x="65.2" y="39.6">D0</text>
<text x="153.1" y="36.4">VCC</text>
<text x="250.1" y="37.7">I0</text>
<text x="250.1" y="40.3">I1</text>
<text x="261.9" y="37.7">O0</text>
<text x="261.9" y="40.3">O1</text>
<text x="35.4" y="47.2">A3</text>
<text x="35.4" y="44.7">A2</text>
<text x="35.4" y="42.2">A1</text>
<text x="65.2" y="47.2">D3</text>
<text x="65.2" y="44.7">D2</text>
<text x="65.2" y="42.2">D1</text>
<text x="107.6" y="45.3">U2A</text>
<text x="107.9" y="47.9">74LS74</text>
<text x="128.8" y="47.9">GND</text>
<text x="140.8" y="44.6" transform="rotate(-90 140.8 44.6)">R4</text>
<text x="143.1" y="45.1" transform="rotate(-90 143.1 45.1)">3K3</text>
<text x="153.7" y="44.6" transform="rotate(-90 153.7 44.6)">R5</text>
<text x="156" y="45.1" transform="rotate(-90 156 45.1)">3K3</text>
<text x="250.1" y="42.8">I2</text>
<text x="250.1" y="45.3">I3</text>
<text x="250.1" y="47.9">I4</text>
<text x="261.9" y="42.8">O2</text>
<text x="261.9" y="45.3">O3</text>
<text x="261.9" y="47.9">O4</text>
<text x="35.4" y="52.3">A5</text>
<text x="35.4" y="49.8">A4</text>
<text x="65.2" y="52.3">D5</text>
<text x="65.2" y="49.8">D4</text>
<text x="101.3" y="53">D</text>
<text x="108.1" y="53">Q</text>
<text x="158.6" y="53">CA1</text>
<text x="175.7" y="53">D0</text>
<text x="250.1" y="50.4">I5</text>
<text x="250.1" y="53">I6</text>
<text x="261.9" y="50.4">O5</text>
<text x="261.9" y="53">O6</text>
<text x="35.4" y="59.9">A8</text>
<text x="35.4" y="57.4">A7</text>
<text x="35.4" y="54.9">A6</text>
<text x="64.9" y="59.9">BA</text>
<text x="65.2" y="57.4">D7</text>
<text x="65.2" y="54.9">D6</text>
<text x="101.3" y="55.5">C</text>
<text x="106" y="58.9" transform="rotate(-90 106 58.9)">~{R}</text>
<text x="106.7" y="58">~{Q}</text>
<text x="158.6" y="55.5">CA2</text>
<text x="175.7" y="58">D2</text>
<text x="175.7" y="55.5">D1</text>
<text x="250.1" y="58">I8</text>
<text x="250.1" y="55.5">I7</text>
<text x="261.9" y="55.5">O7</text>
<text x="35.4" y="65">A10</text>
<text x="35.4" y="62.5">A9</text>
<text x="62.3" y="65">~{CAS}</text>
<text x="63.5" y="62.5">MUX</text>
<text x="158.6" y="60.6">PA0</text>
<text x="158.6" y="63.1">PA1</text>
<text x="158.6" y="65.7">PA2</text>
<text x="175.7" y="65.7">D5</text>
<text x="175.7" y="63.1">D4</text>
<text x="175.7" y="60.6">D3</text>
<text x="195.4" y="64.4">JP2</text>
<text x="211.3" y="64.4">JP3</text>
<text x="250.1" y="60.6">I9</text>
<text x="250.1" y="63.1">OE/I10</text>
<text x="250.1" y="65.7">I11</text>
<text x="35.4" y="70.1">A12</text>
<text x="35.4" y="67.6">A11</text>
<text x="62.6" y="67.6">~{CS0}</text>
<text x="62.6" y="70.1">~{CS1}</text>
<text x="158.6" y="68.2">PA3</text>
<text x="158.6" y="70.7">PA4</text>
<text x="175.7" y="70.7">D7</text>
<text x="175.7" y="68.2">D6</text>
<text x="250.1" y="68.2">I12</text>
<text x="35.4" y="77.7">A15</text>
<text x="35.4" y="75.2">A14</text>
<text x="35.4" y="72.6">A13</text>
<text x="62.7" y="75.2">C2LO</text>
<text x="63.4" y="77.7">C1HI</text>
<text x="63.4" y="72.6">C2HI</text>
<text x="119.6" y="77.1">74LS126</text>
<text x="121.4" y="74.5">U5B</text>
<text x="141" y="77.7">VCC</text>
<text x="158.6" y="73.3">PA5</text>
<text x="158.6" y="75.8">PA6</text>
<text x="173.8" y="75.8">/RES</text>
<text x="35.4" y="82.8">~{RAS}</text>
<text x="35.4" y="80.3">PHI0</text>
<text x="62.6" y="80.3">R/~{W}</text>
<text x="62.9" y="82.8">~{IRQ}</text>
<text x="158.6" y="83.4">CE</text>
<text x="158.6" y="78.4">PA7</text>
<text x="174.3" y="80.9">CLK</text>
<text x="35.4" y="87.9">C1LO</text>
<text x="35.4" y="85.3">~{RESET}</text>
<text x="65.3" y="87.9">5V</text>
<text x="65.3" y="85.3">5V</text>
<text x="158.6" y="88.5">PB0</text>
<text x="174.3" y="86">/IRQ</text>
<text x="35.4" y="90.4">GND</text>
<text x="63.5" y="90.4">GND</text>
<text x="103.1" y="94.9">74LS126</text>
<text x="104.9" y="92.3">U5C</text>
<text x="145.1" y="91.5">3K3</text>
<text x="145.6" y="93.8">R1</text>
<text x="158.6" y="91.1">PB1</text>
<text x="158.6" y="93.6">PB2</text>
<text x="174.5" y="93.6">RS1</text>
<text x="174.5" y="91.1">RS0</text>
<text x="201.1" y="92.3">JP1</text>
<text x="258.5" y="95.5">VCC</text>
<text x="158.6" y="96.1">PB3</text>
<text x="158.6" y="98.7">PB4</text>
<text x="158.6" y="101.2">PB5</text>
<text x="174.5" y="98.7">RS3</text>
<text x="174.5" y="96.1">RS2</text>
<text x="202.1" y="101.2">D1</text>
<text x="73.6" y="103.1">GND</text>
<text x="158.6" y="103.8">PB6</text>
<text x="158.6" y="106.3">PB7</text>
<text x="174.5" y="103.8">R/W</text>
<text x="51.8" y="113.9">U1</text>
<text x="103.1" y="113.9">74LS126</text>
<text x="104.9" y="111.4">U5D</text>
<text x="112.3" y="111.4">GND</text>
<text x="158.6" y="111.4">CB1</text>
<text x="158.6" y="113.9">CB2</text>
<text x="175" y="108.8">/CE</text>
<text x="243.1" y="112.7">C5</text>
<text x="249.8" y="112.6">U5E</text>
<text x="254" y="110.4" transform="rotate(-90 254 110.4)">VCC</text>
<text x="264.4" y="112.6">U2C</text>
<text x="268" y="110.4" transform="rotate(-90 268 110.4)">VCC</text>
<text x="280" y="112.7">C2</text>
<text x="52.2" y="116.5">27C512</text>
<text x="118.8" y="119">PORTB</text>
<text x="120.9" y="116.5">J4</text>
<text x="243.4" y="115.1">100n</text>
<text x="250.2" y="115.2">74LS126</text>
<text x="254" y="119.9" transform="rotate(-90 254 119.9)">GND</text>
<text x="264.7" y="115.2">74LS74</text>
<text x="268" y="119.9" transform="rotate(-90 268 119.9)">GND</text>
<text x="280.2" y="115.1">100n</text>
<text x="42.4" y="121.5">A0</text>
<text x="42.4" y="124.1">A1</text>
<text x="50.2" y="122.6" transform="rotate(-90 50.2 122.6)">VCC</text>
<text x="54.4" y="121.5">D0</text>
<text x="54.4" y="124.1">D1</text>
<text x="198.8" y="126">VCC</text>
<text x="42.4" y="131.7">A4</text>
<text x="42.4" y="129.2">A3</text>
<text x="42.4" y="126.6">A2</text>
<text x="54.4" y="126.6">D2</text>
<text x="54.4" y="129.2">D3</text>
<text x="54.4" y="131.7">D4</text>
<text x="213.1" y="129.2">U2B</text>
<text x="213.4" y="131.7">74LS74</text>
<text x="258.3" y="131">GND</text>
<text x="42.4" y="136.8">A6</text>
<text x="42.4" y="134.2">A5</text>
<text x="54.4" y="134.2">D5</text>
<text x="54.4" y="136.8">D6</text>
<text x="156.9" y="134.9">VCC</text>
<text x="206.8" y="136.8">D</text>
<text x="213.5" y="136.8">Q</text>
<text x="226.7" y="133.6">VCC</text>
<text x="240.7" y="133">VCC</text>
<text x="271.2" y="133">VCC</text>
<text x="42.4" y="141.9">A8</text>
<text x="42.4" y="139.3">A7</text>
<text x="54.4" y="139.3">D7</text>
<text x="119.5" y="143.1">BURST</text>
<text x="121.6" y="140.6">J3</text>
<text x="206.8" y="139.3">C</text>
<text x="211.5" y="142.7" transform="rotate(-90 211.5 142.7)">~{R}</text>
<text x="212.1" y="141.9">~{Q}</text>
<text x="42.4" y="146.9">A10</text>
<text x="42.4" y="149.5">A11</text>
<text x="42.4" y="144.4">A9</text>
<text x="144" y="144.9" transform="rotate(-90 144 144.9)">R2</text>
<text x="146.3" y="145.4" transform="rotate(-90 146.3 145.4)">3K3</text>
<text x="151.9" y="147.6">IEC</text>
<text x="171.3" y="144.9" transform="rotate(-90 171.3 144.9)">R3</text>
<text x="173.6" y="145.4" transform="rotate(-90 173.6 145.4)">3K3</text>
<text x="232.6" y="145.4">C1</text>
<text x="232.8" y="147.9">10uF</text>
<text x="258.4" y="147.7">C3</text>
<text x="258.6" y="150">100n</text>
<text x="273.9" y="150">100n</text>
<text x="275.9" y="147.7">C4</text>
<text x="42.4" y="152">A12</text>
<text x="42.4" y="154.6">A13</text>
<text x="42.4" y="159.6">A15</text>
<text x="42.4" y="157.1">A14</text>
<text x="79.6" y="160.3">JP4</text>
<text x="154.6" y="159.6">J1</text>
<text x="164.4" y="160.3">GND</text>
<text x="42.4" y="164.7">~{CE}</text>
<text x="42.4" y="167.3">~{OE}</text>
<text x="226.8" y="163.4">GND</text>
<text x="240.7" y="163.4">GND</text>
<text x="271" y="163.4">GND</text>
<text x="50.2" y="168.7" transform="rotate(-90 50.2 168.7)">GND</text>
<text x="47.6" y="180">GND</text>
<text x="74.9" y="179.3">GND</text>
</g>
<g font-size="1.8" fill="#0f0f0f">
<text x="242.2" y="31.6">A4</text>
<text x="242.2" y="41.8">A7</text>
<text x="242.2" y="36.7">A5</text>
<text x="242.2" y="39.3">A6</text>
<text x="269.9" y="39.3">C1HI</text>
<text x="269.9" y="36.7">C1LO</text>
<text x="242.2" y="46.9">A9</text>
<text x="242.2" y="44.3">A8</text>
<text x="269.9" y="46.9">~{VIA}</text>
<text x="241.2" y="49.4">A10</text>
<text x="241.2" y="52">A11</text>
<text x="269.9" y="49.4">~{ROMCS}</text>
<text x="196.7" y="57">PHI0</text>
<text x="213.2" y="57">PHI0</text>
<text x="241.2" y="57">A13</text>
<text x="241.2" y="54.5">A12</text>
<text x="241.2" y="59.6">A14</text>
<text x="204.5" y="63.4">VIACLK</text>
<text x="221" y="63.4">GALCLK</text>
<text x="237.1" y="64.7">GALCLK</text>
<text x="241.2" y="62.1">A15</text>
<text x="196.7" y="69.7">PHI2</text>
<text x="213.2" y="69.7">PHI2</text>
<text x="49.5" y="111">VCC</text>
<text x="154.6" y="110.5">18</text>
<text x="37.1" y="125.6">A2</text>
<text x="37.1" y="120.5">A0</text>
<text x="37.1" y="123.1">A1</text>
<text x="57.4" y="120.6">11D0</text>
<text x="57.4" y="123.2">12D1</text>
<text x="57.4" y="125.7">13D2</text>
<text x="111.6" y="122.5">GND</text>
<text x="112.1" y="125">PB1</text>
<text x="128.3" y="122.5">PB0</text>
<text x="128.3" y="125">PB2</text>
<text x="37.1" y="130.7">A4</text>
<text x="37.1" y="128.2">A3</text>
<text x="57.4" y="128.3">15D3</text>
<text x="57.4" y="130.8">16D4</text>
<text x="112.1" y="130.1">PB5</text>
<text x="112.1" y="127.5">PB3</text>
<text x="128.3" y="130.1">PB6</text>
<text x="128.3" y="127.5">PB4</text>
<text x="37.1" y="133.2">A5</text>
<text x="37.1" y="135.8">A6</text>
<text x="57.4" y="133.3">17D5</text>
<text x="57.4" y="135.9">18D6</text>
<text x="112.1" y="132.6">PB7</text>
<text x="125.4" y="132.7">10 VCC</text>
<text x="37.1" y="140.9">A8</text>
<text x="37.1" y="143.4">A9</text>
<text x="37.1" y="138.3">A7</text>
<text x="57.4" y="138.4">19D7</text>
<text x="36.1" y="148.5">A11</text>
<text x="36.1" y="145.9">A10</text>
<text x="110" y="145.9">~{FLAG} 1</text>
<text x="112.8" y="148.5">PA1</text>
<text x="128.9" y="145.9">PA0</text>
<text x="128.9" y="148.5">PA2</text>
<text x="36.1" y="151">A12</text>
<text x="36.1" y="153.6">A13</text>
<text x="76.8" y="152.9">VCC</text>
<text x="112.8" y="153.6">PA5</text>
<text x="112.8" y="151">PA3</text>
<text x="128.9" y="151">PA4</text>
<text x="128.9" y="153.6">PA6</text>
<text x="31" y="158.6">ROM_A15</text>
<text x="36.1" y="156.1">A14</text>
<text x="64.7" y="159.3">ROM_A15</text>
<text x="112.8" y="156.1">PA7</text>
<text x="126" y="156.2">10 ~{PC}</text>
<text x="27.6" y="166.3">~{ROMCS}</text>
</g>
<g font-size="1.4" fill="#0f0f0f">
<text x="269.9" y="41.9">SPin</text>
<text x="123.2" y="46.3">CNTout</text>
<text x="269.9" y="44.4">SPout</text>
<text x="91.7" y="52">CNT</text>
<text x="150.5" y="52">~{FLAG}</text>
<text x="183.5" y="52">D0</text>
<text x="269.9" y="52">CNTin</text>
<text x="89.3" y="54.6">VIACLK</text>
<text x="150.5" y="54.6">~{PC}</text>
<text x="150.5" y="59.7">PA0</text>
<text x="183.5" y="54.6">D1</text>
<text x="183.5" y="57.1">D2</text>
<text x="183.5" y="59.7">D3</text>
<text x="269.9" y="54.6">CNTout</text>
<text x="123.2" y="60.3">PB0</text>
<text x="150.5" y="64.7">PA2</text>
<text x="150.5" y="62.2">PA1</text>
<text x="183.5" y="64.7">D5</text>
<text x="183.5" y="62.2">D4</text>
<text x="130.8" y="66.6">CNTin</text>
<text x="150.5" y="69.8">PA4</text>
<text x="150.5" y="67.3">PA3</text>
<text x="183.5" y="69.8">D7</text>
<text x="183.5" y="67.3">D6</text>
<text x="241.7" y="67.3">PB0</text>
<text x="150.5" y="77.4">PA7</text>
<text x="150.5" y="74.9">PA6</text>
<text x="150.5" y="72.4">PA5</text>
<text x="183.5" y="74.9">~{RESET}</text>
<text x="106.7" y="78.7">PB0</text>
<text x="183.5" y="80">VIACLK</text>
<text x="114.3" y="85.1">SPin</text>
<text x="150.5" y="87.6">PB0</text>
<text x="92.7" y="93.9">SP</text>
<text x="150.5" y="92.7">PB2</text>
<text x="150.5" y="95.2">PB3</text>
<text x="150.5" y="90.1">PB1</text>
<text x="183.5" y="92.7">A1</text>
<text x="183.5" y="95.2">A2</text>
<text x="183.5" y="90.1">A0</text>
<text x="210.8" y="91.4">~{IRQ}</text>
<text x="106.7" y="97.1">SPout</text>
<text x="150.5" y="100.3">PB5</text>
<text x="150.5" y="97.8">PB4</text>
<text x="183.5" y="97.8">A3</text>
<text x="150.5" y="105.4">PB7</text>
<text x="150.5" y="102.8">PB6</text>
<text x="183.5" y="107.9">~{VIA}</text>
<text x="183.5" y="102.8">R/~{W}</text>
<text x="150.5" y="113">SPin</text>
<text x="150.5" y="110.5">CNTin</text>
<text x="140.4" y="147.3">SP</text>
<text x="180.3" y="147.3">CNT</text>
</g>
<g font-size="1.4" fill="#840000">
<text x="159.9" y="146.2">IEC_RESET</text>
<text x="143.1" y="151.3">IEC_DATA</text>
<text x="167.5" y="151.3">IEC_SRQ</text>
<text x="144.1" y="156.4">IEC_CLK</text>
<text x="159.3" y="167.9" transform="rotate(-90 159.3 167.9)">IEC_ATN</text>
</g>
<g font-size="1.2" fill="#0f0f0f">
<text x="24.6" y="28.6">GND</text>
<text x="75.6" y="28.6">GND</text>
<text x="24.8" y="33.7">NC2</text>
<text x="24.8" y="31.1">NC3</text>
<text x="75.6" y="33.7">EXT_AUDIO</text>
<text x="75.6" y="31.1">PHI2</text>
<text x="24.8" y="36.2">NC1</text>
<text x="25.7" y="38.7">A0</text>
<text x="25.7" y="41.3">A1</text>
<text x="75.6" y="38.7">D0</text>
<text x="75.6" y="41.3">D1</text>
<text x="75.6" y="36.2">AEC</text>
<text x="25.7" y="43.8">A2</text>
<text x="25.7" y="46.4">A3</text>
<text x="75.6" y="43.8">D2</text>
<text x="75.6" y="46.4">D3</text>
<text x="102.8" y="47">VCC</text>
<text x="25.7" y="51.4">A5</text>
<text x="25.7" y="54">A6</text>
<text x="25.7" y="48.9">A4</text>
<text x="75.6" y="54">D6</text>
<text x="75.6" y="51.4">D5</text>
<text x="75.6" y="48.9">D4</text>
<text x="25.7" y="59.1">A8</text>
<text x="25.7" y="56.5">A7</text>
<text x="75.6" y="59.1">BA</text>
<text x="75.6" y="56.5">D7</text>
<text x="25" y="64.1">A10</text>
<text x="25.7" y="61.6">A9</text>
<text x="75.6" y="61.6">MUX</text>
<text x="102.8" y="64.8">VCC</text>
<text x="25" y="71.8">A13</text>
<text x="25" y="66.7">A11</text>
<text x="25" y="69.2">A12</text>
<text x="75.6" y="66.7">~{CS0}</text>
<text x="75.6" y="71.8">C2HI</text>
<text x="75.6" y="69.2">~{CS1}</text>
<text x="25" y="74.3">A14</text>
<text x="25" y="76.8">A15</text>
<text x="75.6" y="76.8">C1HI</text>
<text x="75.6" y="74.3">C2LO</text>
<text x="23.7" y="81.9">~{RAS}</text>
<text x="24.6" y="79.4">PHI0</text>
<text x="75.6" y="79.4">R/~{W}</text>
<text x="75.6" y="81.9">~{IRQ}</text>
<text x="22.2" y="84.5">~{RESET}</text>
<text x="24" y="87">C1LO</text>
<text x="24.6" y="89.5">GND</text>
<text x="75.6" y="89.5">GND</text>
<text x="78.1" y="87">VCC</text>
</g>
</svg>
